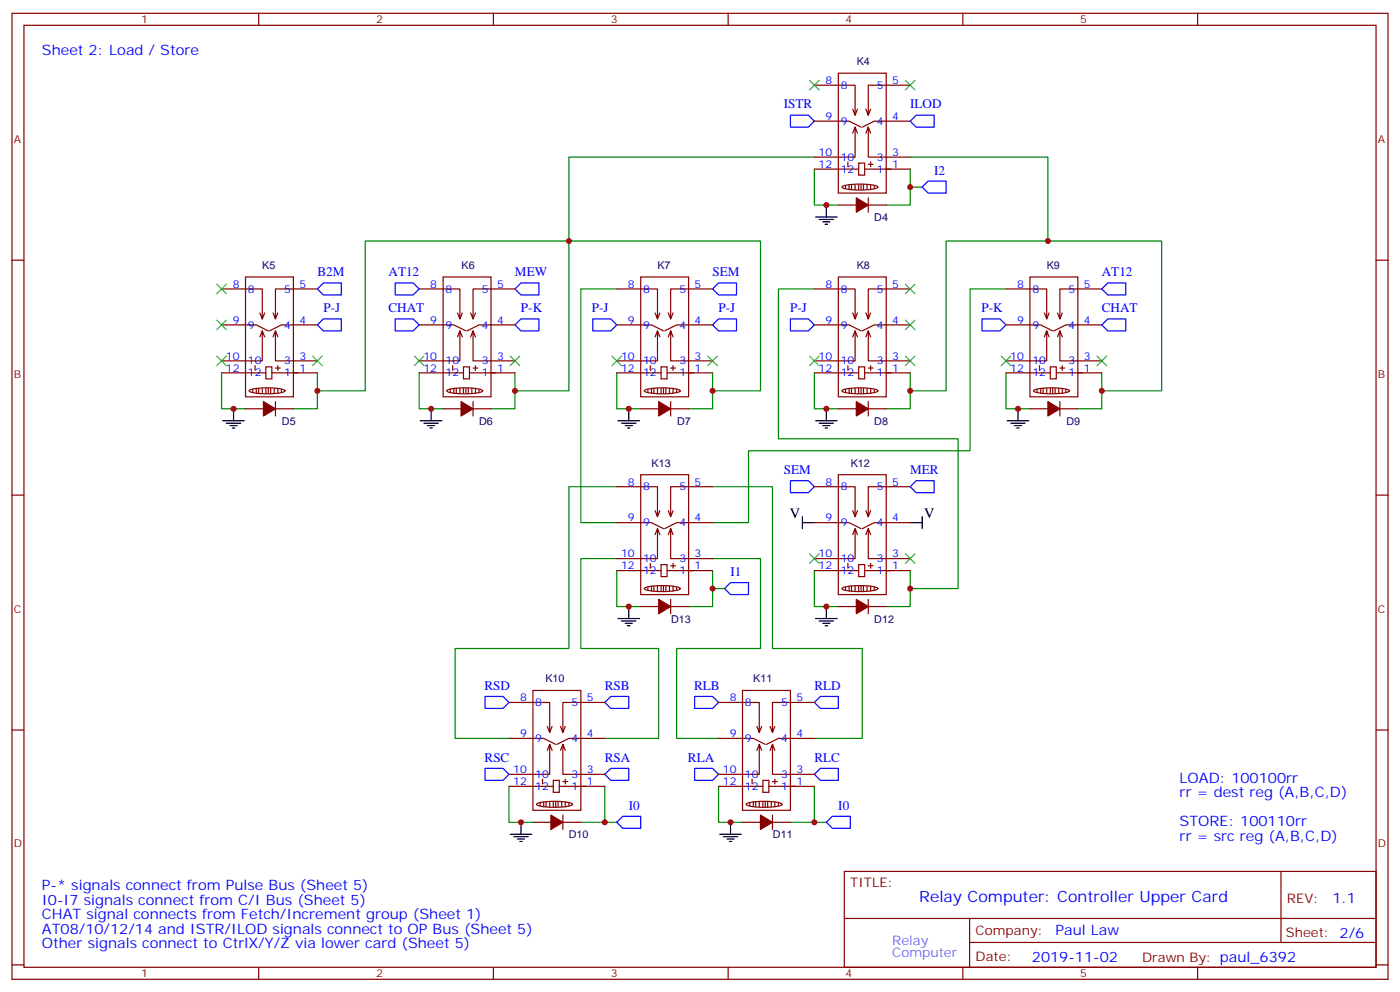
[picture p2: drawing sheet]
<svg xmlns="http://www.w3.org/2000/svg" width="412mm" height="292mm" viewBox="0 0 412 292" stroke-linecap="round" stroke-linejoin="round" font-family="sans-serif">
<g fill="none" stroke="#870000" stroke-width=".35">
<path d="M3.5 3.9h405.4v284.4h-405.4zM7.1 7.4h398.2v277.3h-398.2zM76.2 3.9v3.5M145.3 3.9v3.5M214.5 3.9v3.5M283.6 3.9v3.5M352.8 3.9v3.5M239.9 35.7h10.2l3.5 1.7M239.9 25.1h12v8.8l-.7-1.8M246.9 21.6h14.2v35.2h-14.2zM251.9 37.4l-.7 1.8M252.6 39.2l-.7-1.8v8.8h-12"/>
<path d="M252.6 32.1l-.7 1.8M255.8 37.4l-.7 1.8M256.5 39.2l-.7-1.8v8.8h12.3M256.5 32.1l-.7 1.8M268.1 35.7h-10.6l-3.5 1.7M268.1 25.1h-12.3v8.8l-.7-1.8M239.9 49.8h13M248.1 54.9a19.4 19.4 0 0 1 10.4 0l.1 .2a8.7 8.7 0 0 1-5.3 .9 8.7 8.7 0 0 1-5.3-.9zM249.1 54.7v.7M249.8 47.7v1.4M250.1 54.4v1.4M250.8 54.4v1.4"/>
<path d="M251.9 54.4v1.4M252.9 48h1.8v3.5h-1.8zM252.9 54.4v1.4M253.6 54.4v1.4M254.4 54.4v1.4M254.7 49.8h13.4M255.4 54.4v1.4M255.8 58.2v4.3M255.8 48.4h1.4M256.5 47.7v1.4M256.5 54.4v1.4M257.5 54.7v.7"/>
<path d="M3.5 76.6h3.6M246.9 60.4h5.3M255.8 60.4h5.3M405.3 76.6h3.6M65.3 95.6h10.2l3.5 1.8M65.3 85.1h12v8.8l-.7-1.8M72.3 81.5h14.1v35.3h-14.1zM77.3 97.4l-.7 1.8M78 99.2l-.7-1.8v8.8h-12M78 92.1l-.7 1.8M81.1 97.4l-.7 1.8M81.8 99.2l-.7-1.8v8.8h12.4"/>
<path d="M81.8 92.1l-.7 1.8M93.5 95.6h-10.6l-3.5 1.8M93.5 85.1h-12.4v8.8l-.7-1.8M123.5 95.6h10.2l3.5 1.8M123.5 85.1h12v8.8l-.7-1.8M130.5 81.5h14.1v35.3h-14.1zM135.5 97.4l-.7 1.8M136.2 99.2l-.7-1.8v8.8h-12M136.2 92.1l-.7 1.8M139.3 97.4l-.7 1.8M140.1 99.2l-.8-1.8v8.8h12.4M140.1 92.1l-.8 1.8"/>
<path d="M151.7 95.6h-10.6l-3.5 1.8M151.7 85.1h-12.4v8.8l-.7-1.8M181.7 95.6h10.2l3.5 1.8M181.7 85.1h12v8.8l-.7-1.8M188.7 81.5h14.1v35.3h-14.1zM193.7 97.4l-.7 1.8M194.4 99.2l-.7-1.8v8.8h-12M194.4 92.1l-.7 1.8M197.6 97.4l-.8 1.8M198.3 99.2l-.7-1.8v8.8h12.3M198.3 92.1l-.7 1.8M209.9 95.6h-10.6l-3.5 1.8"/>
<path d="M209.9 85.1h-12.3v8.8l-.8-1.8M239.9 95.6h10.2l3.5 1.8M239.9 85.1h12v8.8l-.7-1.8M246.9 81.5h14.2v35.3h-14.2zM251.9 97.4l-.7 1.8M252.6 99.2l-.7-1.8v8.8h-12M252.6 92.1l-.7 1.8M255.8 97.4l-.7 1.8M256.5 99.2l-.7-1.8v8.8h12.3M256.5 92.1l-.7 1.8M268.1 95.6h-10.6l-3.5 1.8M268.1 85.1h-12.3v8.8l-.7-1.8"/>
<path d="M296.3 95.6h10.3l3.5 1.8M296.3 85.1h12v8.8l-.7-1.8M303.4 81.5h14.1v35.3h-14.1zM308.3 97.4l-.7 1.8M309 99.2l-.7-1.8v8.8h-12M309 92.1l-.7 1.8M312.2 97.4l-.7 1.8M312.9 99.2l-.7-1.8v8.8h12.4M312.9 92.1l-.7 1.8M324.6 95.6h-10.6l-3.6 1.8M324.6 85.1h-12.4v8.8l-.7-1.8M65.3 109.7h13"/>
<path d="M73.5 114.9a19.4 19.4 0 0 1 10.4 0l.1 .1a8.7 8.7 0 0 1-5.3 .9 8.7 8.7 0 0 1-5.3-.9zM74.4 114.7v.7M75.1 107.6v1.4M75.5 114.3v1.4M76.2 114.3v1.4M77.3 114.3v1.4M78.3 108h1.8v3.5h-1.8zM78.3 114.3v1.4M79 114.3v1.4M79.7 114.3v1.4M80.1 109.7h13.4M80.8 114.3v1.4"/>
<path d="M81.1 108.3h1.4M81.1 118.2v4.2M81.8 107.6v1.4M81.8 114.3v1.4M82.9 114.7v.7M123.5 109.7h13M131.7 114.9a19.4 19.4 0 0 1 10.4 0l.1 .1a8.7 8.7 0 0 1-5.3 .9 8.7 8.7 0 0 1-5.3-.9zM132.6 114.7v.7M133.3 107.6v1.4M133.7 114.3v1.4M134.4 114.3v1.4M135.5 114.3v1.4"/>
<path d="M136.5 108h1.8v3.5h-1.8zM136.5 114.3v1.4M137.2 114.3v1.4M137.9 114.3v1.4M138.3 109.7h13.4M139 114.3v1.4M139.3 108.3h1.5M139.3 118.2v4.2M140.1 107.6v1.4M140.1 114.3v1.4M141.1 114.7v.7M181.7 109.7h13"/>
<path d="M189.9 114.9a19.4 19.4 0 0 1 10.4 0l.1 .1a8.7 8.7 0 0 1-5.3 .9 8.7 8.7 0 0 1-5.3-.9zM190.9 114.7v.7M191.6 107.6v1.4M191.9 114.3v1.4M192.6 114.3v1.4M193.7 114.3v1.4M194.7 108h1.8v3.5h-1.8zM194.7 114.3v1.4M195.4 114.3v1.4M196.1 114.3v1.4M196.5 109.7h13.4M197.2 114.3v1.4"/>
<path d="M197.6 118.2v4.2M197.6 108.3h1.4M198.3 107.6v1.4M198.3 114.3v1.4M199.3 114.7v.7M239.9 109.7h13M248.1 114.9a19.4 19.4 0 0 1 10.4 0l.1 .1a8.7 8.7 0 0 1-5.3 .9 8.7 8.7 0 0 1-5.3-.9zM249.1 114.7v.7M249.8 107.6v1.4M250.1 114.3v1.4M250.8 114.3v1.4M251.9 114.3v1.4"/>
<path d="M252.9 108h1.8v3.5h-1.8zM252.9 114.3v1.4M253.6 114.3v1.4M254.4 114.3v1.4M254.7 109.7h13.4M255.4 114.3v1.4M255.8 118.2v4.2M255.8 108.3h1.4M256.5 107.6v1.4M256.5 114.3v1.4M257.5 114.7v.7M296.3 109.7h13.1"/>
<path d="M304.6 114.9a19.4 19.4 0 0 1 10.3 0l.1 .1a8.7 8.7 0 0 1-5.3 .9 8.7 8.7 0 0 1-5.3-.9zM305.5 114.7v.7M306.2 107.6v1.4M306.6 114.3v1.4M307.3 114.3v1.4M308.3 114.3v1.4M309.4 108h1.7v3.5h-1.7zM309.4 114.3v1.4M310.1 114.3v1.4M310.8 114.3v1.4M311.1 109.7h13.5M311.9 114.3v1.4"/>
<path d="M312.2 118.2v4.2M312.2 108.3h1.4M312.9 107.6v1.4M312.9 114.3v1.4M314 114.7v.7M72.3 120.3h5.3M81.1 120.3h5.3M130.5 120.3h5.3M139.3 120.3h5.3M188.7 139.7h14.1v35.3h-14.1zM188.7 120.3h5.3M197.6 120.3h5.2"/>
<path d="M246.9 139.7h14.2v35.3h-14.2zM246.9 120.3h5.3M255.8 120.3h5.3M303.4 120.3h5.3M312.2 120.3h5.3M3.5 145.7h3.6M181.7 153.8h10.2l3.5 1.8M181.7 143.3h12v8.8l-.7-1.8M193.7 155.6l-.7 1.8M194.4 157.4l-.7-1.8v8.8h-12M194.4 150.3l-.7 1.8M197.6 155.6l-.8 1.8"/>
<path d="M198.3 157.4l-.7-1.8v8.8h12.3M198.3 150.3l-.7 1.8M209.9 153.8h-10.6l-3.5 1.8M209.9 143.3h-12.3v8.8l-.8-1.8M239.9 153.8h10.2l3.5 1.8M239.9 143.3h12v8.8l-.7-1.8M251.9 155.6l-.7 1.8M252.6 157.4l-.7-1.8v8.8h-12M252.6 150.3l-.7 1.8M255.8 155.6l-.7 1.8M256.5 157.4l-.7-1.8v8.8h12.3M256.5 150.3l-.7 1.8"/>
<path d="M268.1 153.8h-10.6l-3.5 1.8M268.1 143.3h-12.3v8.8l-.7-1.8M405.3 145.7h3.6M181.7 168h13M188.7 178.5h5.3M189.9 173.1a19.4 19.4 0 0 1 10.4 0l.1 .1a8.7 8.7 0 0 1-5.3 .9 8.7 8.7 0 0 1-5.3-.9zM190.9 172.9v.7M191.6 165.8v1.5M191.9 172.5v1.5M192.6 172.5v1.5M193.7 172.5v1.5M194.7 166.2h1.8v3.5h-1.8z"/>
<path d="M194.7 172.5v1.5M195.4 172.5v1.5M196.1 172.5v1.5M196.5 168h13.4M197.2 172.5v1.5M197.6 176.4v4.3M197.6 178.5h5.2M197.6 166.5h1.4M198.3 165.8v1.5M198.3 172.5v1.5M199.3 172.9v.7M239.9 168h13"/>
<path d="M246.9 178.5h5.3M248.1 173.1a19.4 19.4 0 0 1 10.4 0l.1 .1a8.7 8.7 0 0 1-5.3 .9 8.7 8.7 0 0 1-5.3-.9zM249.1 172.9v.7M249.8 165.8v1.5M250.1 172.5v1.5M250.8 172.5v1.5M251.9 172.5v1.5M252.9 166.2h1.8v3.5h-1.8zM252.9 172.5v1.5M253.6 172.5v1.5M254.4 172.5v1.5M254.7 168h13.4"/>
<path d="M255.4 172.5v1.5M255.8 178.5h5.3M255.8 176.4v4.3M255.8 166.5h1.4M256.5 165.8v1.5M256.5 172.5v1.5M257.5 172.9v.7M3.5 214.9h3.6M149.9 217.3h10.3l3.5 1.8M149.9 206.8h12v8.8l-.7-1.8M157 203.2h14.1v35.3h-14.1zM161.9 219.1l-.7 1.8"/>
<path d="M162.6 213.8l-.7 1.8M165.8 219.1l-.7 1.8M166.5 213.8l-.7 1.8M178.2 217.3h-10.6l-3.6 1.8M178.2 206.8h-12.4v8.8l-.7-1.8M211.7 217.3h10.2l3.5 1.8M211.7 206.8h12v8.8l-.7-1.8M218.7 203.2h14.1v35.3h-14.1zM223.7 219.1l-.7 1.8M224.4 213.8l-.7 1.8M227.5 219.1l-.7 1.8M228.2 213.8l-.7 1.8"/>
<path d="M239.9 217.3h-10.6l-3.5 1.8M239.9 206.8h-12.4v8.8l-.7-1.8M405.3 214.9h3.6M149.9 231.5h13.1M158.2 236.6a19.4 19.4 0 0 1 10.3 0l.1 .1a8.7 8.7 0 0 1-5.3 .9 8.7 8.7 0 0 1-5.3-.9zM159.1 236.4v.7M159.8 229.3v1.5M160.2 236v1.5M160.9 236v1.5M161.9 236v1.5M162.6 220.9l-.7-1.8v8.8h-12M163 229.7h1.7v3.5h-1.7z"/>
<path d="M163 236v1.5M163.7 236v1.5M164.4 236v1.5M164.7 231.5h13.5M165.5 236v1.5M165.8 239.9v4.3M165.8 230h1.4M166.5 220.9l-.7-1.8v8.8h12.4M166.5 229.3v1.5M166.5 236v1.5M167.6 236.4v.7M211.7 231.5h13"/>
<path d="M219.9 236.6a19.4 19.4 0 0 1 10.4 0l.1 .1a8.7 8.7 0 0 1-5.3 .9 8.7 8.7 0 0 1-5.3-.9zM220.8 236.4v.7M221.5 229.3v1.5M221.9 236v1.5M222.6 236v1.5M223.7 236v1.5M224.4 220.9l-.7-1.8v8.8h-12M224.7 229.7h1.8v3.5h-1.8zM224.7 236v1.5M225.4 236v1.5M226.1 236v1.5M226.5 231.5h13.4"/>
<path d="M227.2 236v1.5M227.5 239.9v4.3M227.5 230h1.5M228.2 220.9l-.7-1.8v8.8h12.4M228.2 229.3v1.5M228.2 236v1.5M229.3 236.4v.7M157 242h5.3M165.8 242h5.3M218.7 242h5.3M227.5 242h5.3M248.7 256.5h156.6v28.2h-156.6z"/>
<path d="M377.3 256.5v20.9M248.7 270.4h156.5M285.6 277.4h119.6M285.6 270.4v14.1M3.5 284h3.6M76.2 284.7v3.6M145.3 284.7v3.6M214.5 284.7v3.6M283.6 284.7v3.6M352.8 284.7v3.6M405.3 284h3.6"/>
</g>
<g fill="none" stroke="#00f" stroke-width=".35">
<path d="M232.8 33.9h5.3l1.8 1.8-1.8 1.7h-5.3zM268.1 35.7l1.8-1.8h5.3v3.5h-5.3zM271.6 55.1l1.8-1.8h5.3v3.5h-5.3zM93.5 85.1l1.7-1.8h5.3v3.5h-5.3zM93.5 95.6l1.7-1.7h5.3v3.5h-5.3zM116.4 93.9h5.3l1.8 1.7-1.8 1.8h-5.3zM116.4 83.3h5.3l1.8 1.8-1.8 1.7h-5.3zM151.7 85.1l1.8-1.8h5.2v3.5h-5.2zM153.5 93.9h5.2v3.5h-5.2l-1.8-1.8zM174.6 93.9h5.3l1.8 1.7-1.8 1.8h-5.3zM209.9 95.6l1.8-1.7h5.3v3.5h-5.3zM209.9 85.1l1.8-1.8h5.3v3.5h-5.3z"/>
<path d="M232.8 93.9h5.3l1.8 1.7-1.8 1.8h-5.3zM289.3 93.9h5.3l1.7 1.7-1.7 1.8h-5.3zM326.3 83.3h5.3v3.5h-5.3l-1.7-1.7zM326.3 93.9h5.3v3.5h-5.3l-1.7-1.8zM232.8 141.5h5.3l1.8 1.8-1.8 1.7h-5.3zM268.1 143.3l1.8-1.8h5.3v3.5h-5.3zM213.4 173.2l1.8-1.7h5.3v3.5h-5.3zM142.9 205h5.3l1.7 1.8-1.7 1.7h-5.3zM178.2 206.8l1.7-1.8h5.3v3.5h-5.3zM204.6 205h5.3l1.8 1.8-1.8 1.7h-5.3zM239.9 206.8l1.8-1.8h5.2v3.5h-5.2zM142.9 226.2h5.3l1.7 1.7-1.7 1.8h-5.3z"/>
<path d="M178.2 227.9l1.7-1.7h5.3v3.5h-5.3zM204.6 226.2h5.3l1.8 1.7-1.8 1.8h-5.3zM239.9 227.9l1.8-1.7h5.2v3.5h-5.2zM181.7 242l1.7-1.7h5.3v3.5h-5.3zM243.4 242l1.8-1.7h5.3v3.5h-5.3z"/>
</g>
<g fill="none" stroke="#008700" stroke-width=".35">
<path d="M239.9 49.8v10.6h7M239.9 46.2h-72.3v68.8h-15.9M268.1 46.2h40.6v24.7h33.5v44.1h-17.6v5.3h-7.1M268.1 49.8v5.3M271.6 55.1h-3.5v5.3h-7M308.7 70.9h-30v44.1h-10.6M181.7 85.1h-10.6v68.7h10.6M239.9 85.1h-10.6v44.1h52.9v44h-14.1M296.3 85.1h-10.5v47.6h-65.3v21.1h-10.6M65.3 109.7v10.6h7M93.5 115h14.1v-44.1h116.4v44.1h-14.1M93.5 109.7v10.6h-7.1"/>
<path d="M123.5 109.7v10.6h7M151.7 109.7v10.6h-7.1M181.7 109.7v10.6h7M209.9 109.7v10.6h-7.1M239.9 109.7v10.6h7M268.1 109.7v10.6h-7M296.3 109.7v10.6h7.1M324.6 109.7v5.3M181.7 143.3h-14.1v47.6h-33.5v26.4h15.8M209.9 143.3h17.6v47.6h26.5v26.4h-14.1M181.7 168v10.5h7M181.7 164.4h-10.6v26.5h22.9v26.4h-15.8"/>
<path d="M209.9 164.4h14.1v26.5h-24.7v26.4h12.4M209.9 168v5.2M213.4 173.2h-3.5v5.3h-7.1M239.9 168v10.5h7M268.1 168v10.5h-7M149.9 231.5v10.5h7.1M178.2 231.5v10.5M211.7 231.5v10.5h7M239.9 231.5v10.5M171.1 242h10.6M232.8 242h10.6"/>
</g>
<g fill="none" stroke="#000" stroke-width=".35">
<path d="M240.2 63.9h6.4M241.3 64.6h4.2M242.4 65.3h2.1M243.1 66h.7M243.4 60.4v3.5M65.6 123.9h6.4M66.7 124.6h4.2M67.7 125.3h2.1M68.4 126h.7M68.8 120.3v3.6M123.8 123.9h6.4M124.9 124.6h4.2"/>
<path d="M125.9 125.3h2.2M126.6 126h.8M127 120.3v3.6M182 123.9h6.4M183.1 124.6h4.2M184.1 125.3h2.2M184.9 126h.7M185.2 120.3v3.6M240.2 123.9h6.4M241.3 124.6h4.2M242.4 125.3h2.1M243.1 126h.7"/>
<path d="M243.4 120.3v3.6M296.7 123.9h6.3M297.7 124.6h4.3M298.8 125.3h2.1M299.5 126h.7M299.9 120.3v3.6M236.4 153.8h3.5M236.4 152.1v3.5M268.1 153.8h3.5M271.6 152.1v3.5M185.2 178.5v3.6M243.4 178.5v3.6"/>
<path d="M182 182.1h6.4M183.1 182.8h4.2M184.1 183.5h2.2M184.9 184.2h.7M240.2 182.1h6.4M241.3 182.8h4.2M242.4 183.5h2.1M243.1 184.2h.7M150.3 245.6h6.3M151.3 246.3h4.3M152.4 247h2.1M153.1 247.7h.7"/>
<path d="M153.5 242v3.6M212 245.6h6.4M213.1 246.3h4.2M214.1 247h2.2M214.8 247.7h.7M215.2 242v3.6"/>
</g>
<g fill="#870000" stroke="#870000" stroke-width=".35">
<path d="M194 176.4l3.6 2.1-3.6 2.2z"/>
<path d="M252.2 176.4l3.6 2.1-3.6 2.2z"/>
<path d="M224 239.9l3.5 2.1-3.5 2.2z"/>
<path d="M162.3 239.9l3.5 2.1-3.5 2.2z"/>
<path d="M308.7 118.2l3.5 2.1-3.5 2.1z"/>
<path d="M252.2 118.2l3.6 2.1-3.6 2.1z"/>
<path d="M194 118.2l3.6 2.1-3.6 2.1z"/>
<path d="M135.8 118.2l3.5 2.1-3.5 2.1z"/>
<path d="M252.2 58.2l3.6 2.2-3.6 2.1z"/>
<path d="M77.6 118.2l3.5 2.1-3.5 2.1z"/>
</g>
<g fill="none" stroke="#3c3" stroke-width=".35">
<path d="M238.5 23.7l2.8 2.8M241.3 23.7l-2.8 2.8M266.7 23.7l2.8 2.8M269.5 23.7l-2.8 2.8M63.9 83.6l2.8 2.9M63.9 94.2l2.8 2.8M66.7 83.6l-2.8 2.9M66.7 94.2l-2.8 2.8M266.7 94.2l2.8 2.8M266.7 83.6l2.8 2.9M269.5 94.2l-2.8 2.8M269.5 83.6l-2.8 2.9"/>
<path d="M63.9 104.8l2.8 2.8M66.7 104.8l-2.8 2.8M92.1 104.8l2.8 2.8M94.9 104.8l-2.8 2.8M122.1 104.8l2.8 2.8M124.9 104.8l-2.8 2.8M150.3 104.8l2.8 2.8M153.1 104.8l-2.8 2.8M180.3 104.8l2.8 2.8M183.1 104.8l-2.8 2.8M208.5 104.8l2.8 2.8M211.3 104.8l-2.8 2.8"/>
<path d="M238.5 104.8l2.8 2.8M241.3 104.8l-2.8 2.8M266.7 104.8l2.8 2.8M269.5 104.8l-2.8 2.8M294.9 104.8l2.8 2.8M297.7 104.8l-2.8 2.8M323.1 104.8l2.9 2.8M326 104.8l-2.9 2.8M238.5 163l2.8 2.8M241.3 163l-2.8 2.8M266.7 163l2.8 2.8M269.5 163l-2.8 2.8"/>
</g>
<g fill="#c00">
<circle cx="268.1" cy="173.2" r=".88"/>
<circle cx="268.1" cy="115" r=".88"/>
<circle cx="308.7" cy="70.9" r=".88"/>
<circle cx="151.7" cy="115" r=".88"/>
<circle cx="167.6" cy="70.9" r=".88"/>
<circle cx="178.2" cy="242" r=".88"/>
<circle cx="153.5" cy="242" r=".88"/>
<circle cx="215.2" cy="242" r=".88"/>
<circle cx="127" cy="120.3" r=".88"/>
<circle cx="185.2" cy="120.3" r=".88"/>
<circle cx="68.8" cy="120.3" r=".88"/>
<circle cx="243.4" cy="60.4" r=".88"/>
<circle cx="299.9" cy="120.3" r=".88"/>
<circle cx="243.4" cy="120.3" r=".88"/>
<circle cx="185.2" cy="178.5" r=".88"/>
<circle cx="243.4" cy="178.5" r=".88"/>
<circle cx="239.9" cy="242" r=".88"/>
<circle cx="268.1" cy="55.1" r=".88"/>
<circle cx="93.5" cy="115" r=".88"/>
<circle cx="209.9" cy="115" r=".88"/>
<circle cx="209.9" cy="173.2" r=".88"/>
<circle cx="324.6" cy="115" r=".88"/>
</g>
<text font-size="4.6" fill="#00f" x="270.8" y="265.5">Relay Computer: Controller Upper Card</text>
<g font-size="4.2" fill="#00f">
<text x="12.3" y="16.3">Sheet 2: Load / Store</text>
<text x="347.5" y="230.5">LOAD: 100100rr</text>
<text x="347.5" y="234.7">rr = dest reg (A,B,C,D)</text>
<text x="347.5" y="243.2">STORE: 100110rr</text>
<text x="347.5" y="247.4">rr = src reg (A,B,C,D)</text>
<text x="12.3" y="262.1">P-* signals connect from Pulse Bus (Sheet 5)</text>
<text x="12.3" y="266.3">I0-I7 signals connect from C/I Bus (Sheet 5)</text>
<text x="392.5" y="265.8">1.1</text>
<text x="12.3" y="270.6">CHAT signal connects from Fetch/Increment group (Sheet 1)</text>
<text x="12.3" y="274.8">AT08/10/12/14 and ISTR/ILOD signals connect to OP Bus (Sheet 5)</text>
<text x="310.9" y="275.3">Paul Law</text>
<text x="12.3" y="279">Other signals connect to CtrlX/Y/Z via lower card (Sheet 5)</text>
<text x="304" y="283.1">2019-11-02</text>
</g>
<g font-size="4.2">
<text x="232.7" y="152.5">V</text>
<text x="272.3" y="152.5">V</text>
</g>
<g font-size="3.9" fill="#00f">
<text x="230.9" y="31.9">ISTR</text>
<text x="268.1" y="31.9">ILOD</text>
<text x="275.2" y="51.4">I2</text>
<text x="93.5" y="81.3">B2M</text>
<text x="114.4" y="81.3">AT12</text>
<text x="151.7" y="81.3">MEW</text>
<text x="209.9" y="81.3">SEM</text>
<text x="324.6" y="81.3">AT12</text>
<text x="95.2" y="91.9">P-J</text>
<text x="114.4" y="91.9">CHAT</text>
<text x="153.5" y="91.9">P-K</text>
<text x="174.3" y="91.9">P-J</text>
<text x="211.7" y="91.9">P-J</text>
<text x="232.7" y="91.9">P-J</text>
<text x="289.1" y="91.9">P-K</text>
<text x="324.6" y="91.9">CHAT</text>
<text x="230.9" y="139.5">SEM</text>
<text x="268.1" y="139.5">MER</text>
<text x="215.2" y="169.6">I1</text>
<text x="142.7" y="203">RSD</text>
<text x="178.2" y="203">RSB</text>
<text x="204.4" y="203">RLB</text>
<text x="239.9" y="203">RLD</text>
<text x="142.7" y="224.2">RSC</text>
<text x="178.2" y="224.2">RSA</text>
<text x="202.7" y="224.2">RLA</text>
<text x="239.9" y="224.2">RLC</text>
<text x="185.2" y="238.3">I0</text>
<text x="246.9" y="238.3">I0</text>
</g>
<g font-size="3.9" fill="#800">
<text x="250.5" y="261.1">TITLE:</text>
<text x="379.1" y="265.8">REV:</text>
<text x="287.4" y="275.3">Company:</text>
<text x="378.7" y="275.9">Sheet: 2/6</text>
<text x="287.4" y="283">Date:</text>
<text x="336.4" y="283.1">Drawn By: paul_6392</text>
</g>
<g font-size="3.9" fill="#39c">
<text x="262.8" y="278">Relay</text>
<text x="262.8" y="281.6">Computer</text>
</g>
<g font-size="3.2" fill="#800">
<text x="41.6" y="6.9">1</text>
<text x="110.8" y="6.9">2</text>
<text x="179.9" y="6.9">3</text>
<text x="249.1" y="6.9">4</text>
<text x="318.2" y="6.9">5</text>
<text x="4.1" y="42">A</text>
<text x="405.9" y="42">A</text>
<text x="4.1" y="111.2">B</text>
<text x="405.9" y="111.2">B</text>
<text x="4.1" y="180.3">C</text>
<text x="405.9" y="180.3">C</text>
<text x="4.1" y="249.4">D</text>
<text x="405.9" y="249.4">D</text>
<text x="41.6" y="287.7">1</text>
<text x="110.8" y="287.7">2</text>
<text x="179.9" y="287.7">3</text>
<text x="249.1" y="287.7">4</text>
<text x="318.2" y="287.7">5</text>
</g>
<g font-size="3.2" fill="#000080">
<text x="252.4" y="19.2">K4</text>
<text x="257.5" y="65.1">D4</text>
<text x="77.3" y="79.2">K5</text>
<text x="136" y="79.2">K6</text>
<text x="193.7" y="79.2">K7</text>
<text x="252.4" y="79.2">K8</text>
<text x="308.3" y="79.2">K9</text>
<text x="83.1" y="125">D5</text>
<text x="141.1" y="125">D6</text>
<text x="199.5" y="125">D7</text>
<text x="257.5" y="125">D8</text>
<text x="314.1" y="125">D9</text>
<text x="191.9" y="137.4">K13</text>
<text x="250.6" y="137.4">K12</text>
<text x="197.7" y="183.2">D13</text>
<text x="257.5" y="183.2">D12</text>
<text x="160.7" y="200.9">K10</text>
<text x="221.9" y="200.9">K11</text>
<text x="167.6" y="246.7">D10</text>
<text x="227.7" y="246.7">D11</text>
</g>
<g font-size="3.2" fill="#00f">
<text x="243.2" y="24.7">8</text>
<text x="247.6" y="26.1">8</text>
<text x="258.3" y="26.1">5</text>
<text x="262.8" y="24.7">5</text>
<text x="243.2" y="35.3">9</text>
<text x="262.8" y="35.3">4</text>
<text x="247.6" y="36.7">9</text>
<text x="258.3" y="36.7">4</text>
<text x="241.1" y="45.9">10</text>
<text x="247.6" y="47.3">10</text>
<text x="258.3" y="47.3">3</text>
<text x="262.8" y="45.9">3</text>
<text x="241.1" y="49.4">12</text>
<text x="247.6" y="50.8">12</text>
<text x="258.3" y="50.8">1</text>
<text x="262.8" y="49.4">1</text>
<text x="68.5" y="84.7">8</text>
<text x="73" y="86.1">8</text>
<text x="83.7" y="86.1">5</text>
<text x="88.2" y="84.7">5</text>
<text x="126.7" y="84.7">8</text>
<text x="131.2" y="86.1">8</text>
<text x="141.9" y="86.1">5</text>
<text x="146.4" y="84.7">5</text>
<text x="185" y="84.7">8</text>
<text x="189.4" y="86.1">8</text>
<text x="200.1" y="86.1">5</text>
<text x="204.6" y="84.7">5</text>
<text x="243.2" y="84.7">8</text>
<text x="247.6" y="86.1">8</text>
<text x="258.3" y="86.1">5</text>
<text x="262.8" y="84.7">5</text>
<text x="299.6" y="84.7">8</text>
<text x="304.1" y="86.1">8</text>
<text x="314.8" y="86.1">5</text>
<text x="319.3" y="84.7">5</text>
<text x="68.5" y="95.3">9</text>
<text x="88.2" y="95.3">4</text>
<text x="126.7" y="95.3">9</text>
<text x="146.4" y="95.3">4</text>
<text x="185" y="95.3">9</text>
<text x="204.6" y="95.3">4</text>
<text x="243.2" y="95.3">9</text>
<text x="262.8" y="95.3">4</text>
<text x="299.6" y="95.3">9</text>
<text x="319.3" y="95.3">4</text>
<text x="73" y="96.7">9</text>
<text x="83.7" y="96.7">4</text>
<text x="131.2" y="96.7">9</text>
<text x="141.9" y="96.7">4</text>
<text x="189.4" y="96.7">9</text>
<text x="200.1" y="96.7">4</text>
<text x="247.6" y="96.7">9</text>
<text x="258.3" y="96.7">4</text>
<text x="304.1" y="96.7">9</text>
<text x="314.8" y="96.7">4</text>
<text x="66.5" y="105.9">10</text>
<text x="73" y="107.3">10</text>
<text x="83.7" y="107.3">3</text>
<text x="88.2" y="105.9">3</text>
<text x="124.7" y="105.9">10</text>
<text x="131.2" y="107.3">10</text>
<text x="141.9" y="107.3">3</text>
<text x="146.4" y="105.9">3</text>
<text x="182.9" y="105.9">10</text>
<text x="189.4" y="107.3">10</text>
<text x="200.1" y="107.3">3</text>
<text x="204.6" y="105.9">3</text>
<text x="241.1" y="105.9">10</text>
<text x="247.6" y="107.3">10</text>
<text x="258.3" y="107.3">3</text>
<text x="262.8" y="105.9">3</text>
<text x="297.6" y="105.9">10</text>
<text x="304.1" y="107.3">10</text>
<text x="314.8" y="107.3">3</text>
<text x="319.3" y="105.9">3</text>
<text x="66.5" y="109.4">12</text>
<text x="73" y="110.8">12</text>
<text x="83.7" y="110.8">1</text>
<text x="88.2" y="109.4">1</text>
<text x="124.7" y="109.4">12</text>
<text x="131.2" y="110.8">12</text>
<text x="141.9" y="110.8">1</text>
<text x="146.4" y="109.4">1</text>
<text x="182.9" y="109.4">12</text>
<text x="189.4" y="110.8">12</text>
<text x="200.1" y="110.8">1</text>
<text x="204.6" y="109.4">1</text>
<text x="241.1" y="109.4">12</text>
<text x="247.6" y="110.8">12</text>
<text x="258.3" y="110.8">1</text>
<text x="262.8" y="109.4">1</text>
<text x="297.6" y="109.4">12</text>
<text x="304.1" y="110.8">12</text>
<text x="314.8" y="110.8">1</text>
<text x="319.3" y="109.4">1</text>
<text x="185" y="142.9">8</text>
<text x="204.6" y="142.9">5</text>
<text x="243.2" y="142.9">8</text>
<text x="262.8" y="142.9">5</text>
<text x="189.4" y="144.3">8</text>
<text x="200.1" y="144.3">5</text>
<text x="247.6" y="144.3">8</text>
<text x="258.3" y="144.3">5</text>
<text x="185" y="153.5">9</text>
<text x="189.4" y="154.9">9</text>
<text x="200.1" y="154.9">4</text>
<text x="204.6" y="153.5">4</text>
<text x="243.2" y="153.5">9</text>
<text x="247.6" y="154.9">9</text>
<text x="258.3" y="154.9">4</text>
<text x="262.8" y="153.5">4</text>
<text x="182.9" y="167.6">12</text>
<text x="182.9" y="164.1">10</text>
<text x="189.4" y="165.5">10</text>
<text x="200.1" y="165.5">3</text>
<text x="204.6" y="164.1">3</text>
<text x="204.6" y="167.6">1</text>
<text x="241.1" y="167.6">12</text>
<text x="241.1" y="164.1">10</text>
<text x="247.6" y="165.5">10</text>
<text x="258.3" y="165.5">3</text>
<text x="262.8" y="164.1">3</text>
<text x="262.8" y="167.6">1</text>
<text x="189.4" y="169">12</text>
<text x="200.1" y="169">1</text>
<text x="247.6" y="169">12</text>
<text x="258.3" y="169">1</text>
<text x="153.2" y="206.4">8</text>
<text x="157.7" y="207.8">8</text>
<text x="168.4" y="207.8">5</text>
<text x="172.9" y="206.4">5</text>
<text x="214.9" y="206.4">8</text>
<text x="219.4" y="207.8">8</text>
<text x="230.1" y="207.8">5</text>
<text x="234.6" y="206.4">5</text>
<text x="153.2" y="217">9</text>
<text x="157.7" y="218.4">9</text>
<text x="168.4" y="218.4">4</text>
<text x="172.9" y="217">4</text>
<text x="214.9" y="217">9</text>
<text x="219.4" y="218.4">9</text>
<text x="230.1" y="218.4">4</text>
<text x="234.6" y="217">4</text>
<text x="151.2" y="227.6">10</text>
<text x="172.9" y="227.6">3</text>
<text x="212.9" y="227.6">10</text>
<text x="234.6" y="227.6">3</text>
<text x="151.2" y="231.1">12</text>
<text x="157.7" y="232.5">12</text>
<text x="157.7" y="229">10</text>
<text x="168.4" y="229">3</text>
<text x="168.4" y="232.5">1</text>
<text x="172.9" y="231.1">1</text>
<text x="212.9" y="231.1">12</text>
<text x="219.4" y="232.5">12</text>
<text x="219.4" y="229">10</text>
<text x="230.1" y="229">3</text>
<text x="230.1" y="232.5">1</text>
<text x="234.6" y="231.1">1</text>
</g>
</svg>
